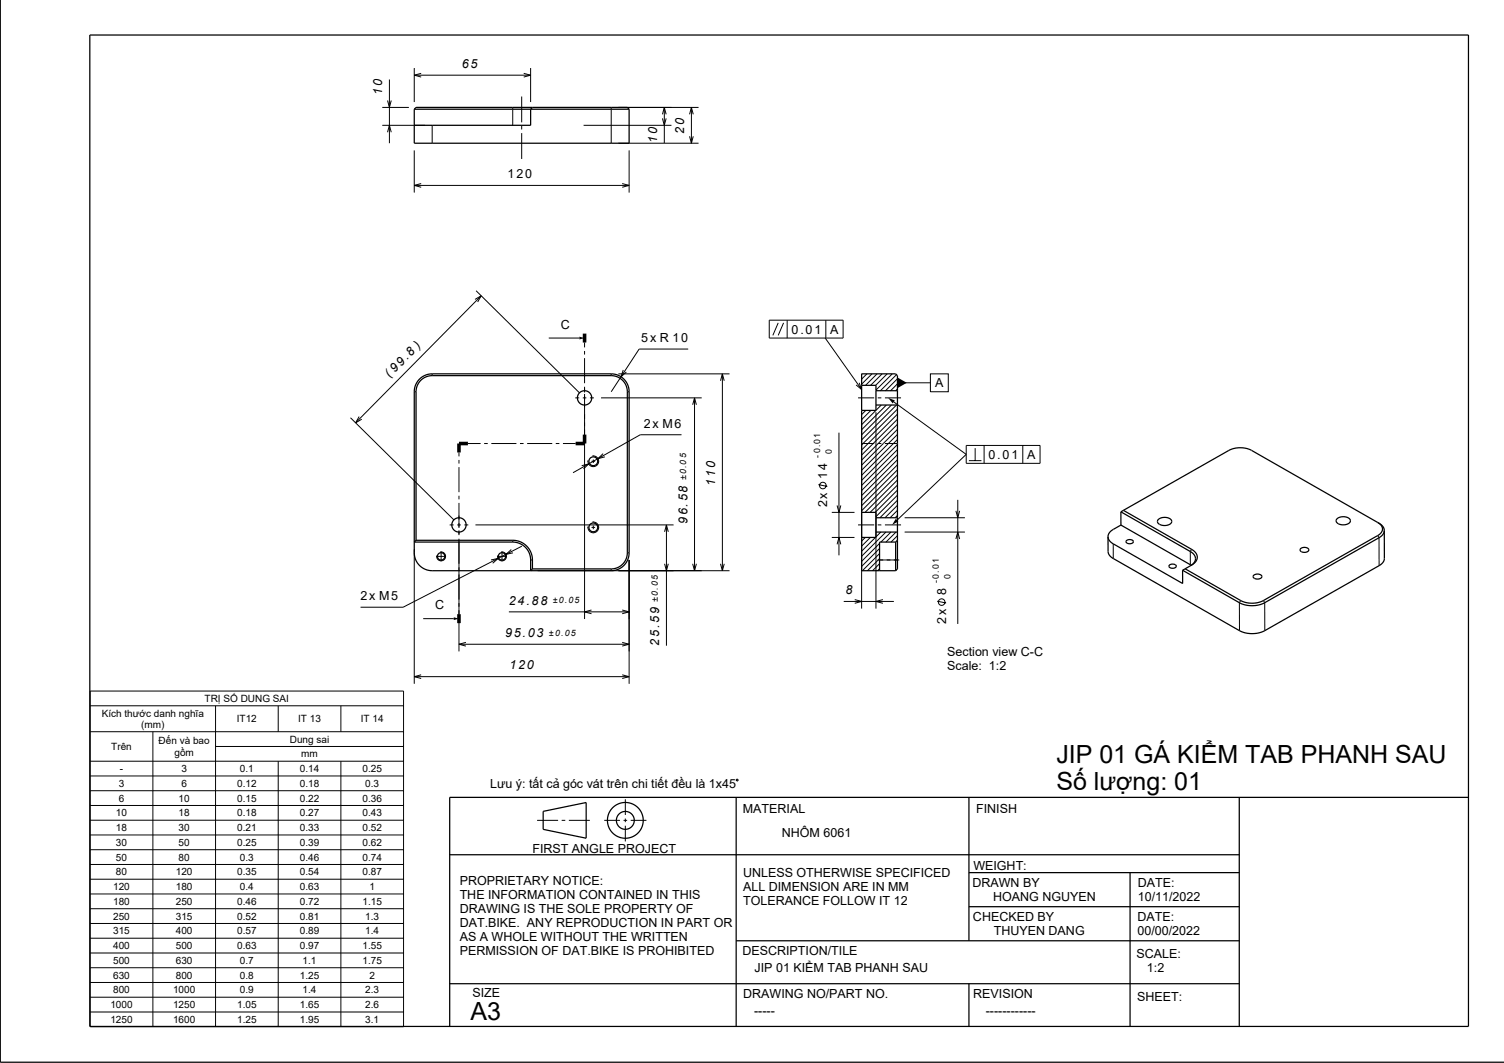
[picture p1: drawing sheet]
<svg xmlns="http://www.w3.org/2000/svg" width="420mm" height="297mm" viewBox="0 0 420 297" stroke-linecap="round" stroke-linejoin="round" font-family="sans-serif">
<g fill="none" stroke="#000" stroke-width=".28">
<path d="M115.7 19v9.5M148.2 19v9.5M106.7 30h7.5M106.7 35h12M108.2 36.9l.5-1.9 .6 1.9M108.2 28.1l.5 1.9 .6-1.9M108.7 22.2v17.8M115.7 21h32.5M117.6 20.5l-1.9 .5 1.9 .5M120.7 35v5M143.2 30v5M145.7 27v7.2"/>
<path d="M145.7 35.2v1M145.7 37.2v7.2M146.3 20.5l1.9 .5-1.9 .5M163 35h24.5M170.7 30v10M172.7 30h22.4M185 31.9l.5-1.9 .5 1.9M185 33.1l.5 1.9 .5-1.9M185.5 30v10M192.6 38.1l.5 1.9 .5-1.9M192.6 31.9l.5-1.9 .5 1.9M193.1 30v10"/>
<path d="M115.7 42v11.8M115.7 51.8h60M117.6 51.3l-1.9 .5 1.9 .5M172.7 40h22.4M173.8 51.3l1.9 .5-1.9 .5M175.7 42v11.8M132.7 83.7l1.7-1.1-1 1.8M133 81.2l28.8 28.6M134.4 82.6l-35.1 35.5M153.2 94.5h8.6M163.2 95.7v1.4M163.2 98.1v1"/>
<path d="M192.2 97.5h-13.7l-7.8 12M214.8 89.5h20.6v5h-20.6zM217.3 90.2l-1.5 3.5M218.8 90.2l-1.5 3.5M219.8 89.5v5M230.4 94.5l10.2 14.3M230.6 89.5v5M97.9 116.7l28.8 28.6M100.3 116.4l-1 1.7 1.7-1M115.7 109.5h.5M120.7 104.5v.5M160.6 111.2h1.1"/>
<path d="M162.7 111.2h1M163.2 100.1v7M163.2 108.1v1.6M163.2 110.1v62.9M164.7 111.2h1.1M167.8 111.2h28.2M170.7 104.5v.5M172.7 104.5h31M174 103.4l-.6 1.9 1.5-1.4M175.2 109.5h.5M193.4 113.1l.6-1.9 .5 1.9M194 111.2v48.3"/>
<path d="M201.2 106.4l.5-1.9 .5 1.9M201.7 104.5v55M239.6 111.2h4.5M239.9 107l.7 1.8-1.5-1.2M240.6 116.7v53.3M240.7 104.5h-.1M241.8 114.7l-1.2 1.1M242.1 104.5l-1.5 1.4M243.2 114.7l-2.6 2.5M243.5 104.5l-2.9 2.8M244.6 115.2v54.8M244.7 113.2h-.1"/>
<path d="M244.9 104.5l-3.2 3.2M245.1 111.2h1M246.1 113.2l-5.5 5.5M246.3 104.5l-3.2 3.2M247.1 111.2h4.5M247.5 113.2l-6.9 6.9M247.7 104.5l-3.2 3.2M248.9 113.2l-8.3 8.3M249.2 104.5l-4.6 4.5M249.6 112.3l20.2 14.7-19.3 18.3M250.3 104.7l-4.4 4.5M250.4 113.2l-9.8 9.7"/>
<path d="M250.6 120l-10 10M250.6 118.6l-10 10M250.6 117.1l-10 10M250.6 115.7l-10 10M250.6 114.3l-10 10M250.6 108.7l-.5 .5M250.6 107.2l-1.9 2M250.6 105.8l-3.3 3.4M250.6 107h9.2M259.8 104.5h5v5h-5zM128.2 126.4v1.1M128.2 128.5v1"/>
<path d="M128.2 130.5v7M128.2 138.5v1M130.7 123.9h3.5M135.2 123.9h1M137.2 123.9h7M145.2 123.9h1M147.2 123.9h7M155.2 123.9h1M157.2 123.9h3.5M162.4 130.1l2-.5-1.4 1.4M164.1 128.9h.1M165.2 128.9h1"/>
<path d="M165.4 127.4a1.5 1.5 0 0 1 1.8 1.4 1.5 1.5 0 0 1-1.6 1.6 1.5 1.5 0 0 1-1.4-1.8M165.7 127.3v.1M165.7 128.4v1M165.7 130.4v.1M167.2 128.9h.1M168.4 126.7l-1.4 1.4 1.9-.5M190.3 121.5h-11.5l-18.8 10.6M228.5 135.4l2.5 .5M234.3 120.9v34.3M240.6 123.9h3.5M245.1 123.9h1M247.1 123.9h3.5"/>
<path d="M250.6 122.8l-10 10M250.6 121.4l-10 10M250.6 139.8l-4.9 4.9M250.6 138.4l-6 6M250.6 136.9l-6.2 6.3M250.6 135.5l-7.6 7.7M250.6 134.1l-9 9.1M250.6 132.7l-10 10M250.6 131.3l-10 10M250.6 129.9l-10 10M250.6 128.5l-10 10M250.6 127l-10 10"/>
<path d="M250.6 125.6l-10 10M250.6 124.2l-10 10M267.5 139.7v34.6M269.8 124.5h20.6v5h-20.6zM270.6 128.7h3.5M272.3 125.2v3.5M274.8 124.5v5M285.6 124.5v5M115.7 153.5v37.6M121.8 155.5h2.7M123 154.2a1.25 1.25 0 0 1 1.4 1.2 1.25 1.25 0 0 1-1.3 1.3 1.25 1.25 0 0 1-1.1-1.5M123.2 154.1v2.7"/>
<path d="M125.6 146.7h1.1M127.7 146.7h1M128.2 140.5v7M128.2 148.2v1.3M128.2 150.5v31.5M129.7 146.7h1.1M132.8 146.7h55.3M137.1 156.4l2-.4-1.5 1.4M138.8 155.5h2.7M140 154.2a1.25 1.25 0 0 1 1.4 1.2 1.25 1.25 0 0 1-1.3 1.3 1.25 1.25 0 0 1-1.1-1.5M140.2 154.1v2.7M142.8 153.5l-1.5 1.4 2-.4"/>
<path d="M143.2 151v.5M145.7 152.6l-33.1 17.1h-11.9M148.2 156.5h.5M150.2 159.5h53.5M164.1 147.4h.1M165.2 147.4h1M165.4 145.9a1.5 1.5 0 0 1 1.8 1.4 1.5 1.5 0 0 1-1.6 1.6 1.5 1.5 0 0 1-1.4-1.8M165.7 145.8v.1M165.7 146.9v1M165.7 148.9v.1M167.2 147.4h.1M170.7 159v.5"/>
<path d="M175.2 154.5h.5M175.7 156.5v34.6M185.6 157.5l.5 2 .5-2M185.6 148.6l.5-1.9 .5 1.9M186.1 146.7v33.7M193.4 157.5l.6 2 .5-2M201.2 157.5l.5 2 .5-2M232.3 150.2h6.3M232.3 143.2h6.3M233.8 141.2l.5 2 .5-2M233.8 152.1l.5-1.9 .5 1.9M239.6 146.7h4.5"/>
<path d="M241.6 150.2l-1 1M243.1 150.2l-2.5 2.4M244.5 150.2l-3.9 3.8M245.1 146.7h1M245.1 156.5h6M245.6 158.9l-.5 .6M245.6 157.5l-1.9 2M245.6 156.1l-3.4 3.4M245.6 154.7l-4.8 4.8M245.6 153.3l-5 5M245.6 151.8l-5 5M246 148.7l-1.4 1.3"/>
<path d="M247.1 146.7h4.5M247.4 148.7l-6.8 6.7M248.8 148.7l-2.8 2.8M250.2 148.7l-2.8 2.8M250.6 144l-.6 .7M250.6 142.6l-2 2.1M250.6 141.2l-3.5 3.5M250.6 149.7l-1.8 1.8M252.6 148.7h16.9M252.6 144.7h16.9M266.9 142.7l.6 2 .5-2M266.9 150.6l.6-1.9 .5 1.9"/>
<path d="M310.9 151.9v4.2M332.8 153.5l-.4 .6v3.7M384.7 149.6l.4 .6v7.8M118.2 172.9h8.5M130.1 179.5l-1.9 .5 1.9 .5M142.1 171h33.6M165.2 170.4l-2 .6 2 .5M173.8 179.5l1.9 .5-1.9 .5M173.8 170.4l1.9 .6-1.9 .5M235.6 168h14M238.7 167.5l1.9 .5-1.9 .6M246.6 167.5l-2 .5 2 .6"/>
<path d="M261.7 168l2.5 .5M346.5 167.8l-.4 .6v7.8M352.8 167.8l.4 .6v7.8M25.2 193.1h87.5v93.8h-87.5zM25.2 197.2h87.5M60.2 197.2v89.7M77.7 197.2v7.2M95.2 197.2v7.2M115.7 189.1h60M117.6 188.5l-1.9 .6 1.9 .5M128.2 180h47.5M173.8 188.5l1.9 .6-1.9 .5"/>
<path d="M25.2 204.4h87.5M25.2 212.7h87.5M25.2 216.8h87.5M42.7 204.4v82.5M60.2 208.6h52.5M77.7 212.7v74.2M95.2 212.7v74.2M205.8 217.7l.3 .2-.2 .3-.3-.2zM25.2 229.2h87.5M25.2 220.9h87.5M25.2 225h87.5M25.2 233.3h87.5"/>
<path d="M25.2 237.4h87.5M150 229.2h5.9M156.9 229.2h1M158.9 229.2h5.8M168.7 229.2h4.4M174.1 229.2h1M174.6 223.3v4.4M174.6 228.7v1M174.6 230.7v4.4M176.1 229.2h4.4M25.2 241.5h87.5M25.2 245.7h87.5"/>
<path d="M25.2 249.8h87.5M25.2 253.9h87.5M25.2 258h87.5M25.2 262.1h87.5M25.2 266.3h87.5M25.2 270.4h87.5M25.2 274.5h87.5M25.2 278.6h87.5M25.2 282.7h87.5"/>
<circle cx="229.8" cy="135.7" r=".92"/>
<circle cx="263" cy="168.2" r=".91"/>
</g>
<g fill="none" stroke="#000" stroke-width=".35">
<path d="M.1 0v296.8h419.9M25.1 9.8h385v277h-385zM115.7 30.5v9.5h60v-9.5M115.7 30.5h60M115.7 30.5l.5-.5h59l.5 .5M148.7 30l-.5 .5v4.5h-32.5M117.1 106a5 5 0 0 1 3.6-1.5h50a5 5 0 0 1 5 5v45a5 5 0 0 1-5 5h-50a5 5 0 0 1-5-5v-45a5 5 0 0 1 1.4-3.5zM240.6 104.5h9.5l.5 .5v54l-.5 .5h-9.5zM240.6 107.7h4v7h-4M244.6 113.2h6M244.6 109.2h6M116.2 151v-41.5a4.5 4.5 0 0 1 4.5-4.5h50a4.5 4.5 0 0 1 4.5 4.5v45a4.5 4.5 0 0 1-4.5 4.5h-22"/>
<path d="M116.2 151l-.5 .5h27.5a5 5 0 0 1 5 5v3l.5-.5M116.2 151h27a5.5 5.5 0 0 1 5.5 5.5v2.5M240.6 143.2h4v7h-4M244.6 148.7h6M244.6 144.7h6M250.1 151.5h-4.5v8M250.1 151.5v8M250.6 151l-.5 .5M309.4 149.9a2.46 2.46 0 0 0 1.5 2l19.4 11.1-.1-3.7M313 143l19.4 11.1a2.08 2.08 0 0 1 1.4 1.9 2.08 2.08 0 0 1-1.2 2M313 143v3.7M313 146.7l19.7 11.2"/>
<path d="M313 146.7l-2.1 1.2a2.47 2.47 0 0 0-1.5 2M313.7 142.6l29.5-16.8a7.1 7.1 0 0 1 6.3 0l35.3 20.2M313.7 142.6l19.1 10.9a2.33 2.33 0 0 1 1.6 2.2 2.33 2.33 0 0 1-1.7 2.2l-1.7 1M313.7 142.6l-.7 .4M314.6 151.1a1.16 1.16 0 0 1 1.9 .3 1.12 1.12 0 0 1-1.1 .6 1.12 1.12 0 0 1-.9-.8zM323.5 145.1a2.59 2.59 0 0 1 3.7 .4 1.95 1.95 0 0 1-2.8 1.2l-1-.6-.2-.4zM326.5 157.9a1.1 1.1 0 0 1 1.1-.4 1.1 1.1 0 0 1 .9 .8 1.18 1.18 0 0 1-2.1-.2zM331 158.9l-.8 .4M363.2 153.3a1.42 1.42 0 0 1 2.3 .4 1.42 1.42 0 0 1-2.5-.1zM373.4 144.9a2.6 2.6 0 0 1 3.7 .5 2.09 2.09 0 0 1-3 1.1l-.9-.7-.1-.5zM384.8 146a1.9 1.9 0 0 1 1.3 1.8 1.9 1.9 0 0 1-1.4 1.8l-31.9 18.2a7.1 7.1 0 0 1-6.3 0l-15.5-8.9M384.8 146a2.72 2.72 0 0 1 1.8 2.2"/>
<path d="M386.6 148.2v7.8a2.47 2.47 0 0 1-1.5 2l-31.9 18.2a7.9 7.9 0 0 1-7.1 0l-35.2-20.1a2.47 2.47 0 0 1-1.5-2v-4.2M386.6 148.2a2.47 2.47 0 0 1-1.5 2l-31.9 18.2a7.9 7.9 0 0 1-7.1 0l-15.9-9.1M350.1 160.8a1.42 1.42 0 0 1 2.3 .4 1.42 1.42 0 0 1-2.5-.2zM125.6 238.8h220.5M151.7 226.7l12-2.5v10l-12-2.5zM205.6 222.8v64M270.6 222.8v40.1M346.1 222.8v64M410.1 222.8h-284.5v64M270.6 243.8h75.5M270.6 253.3h75.5M315.6 243.8v43"/>
<path d="M125.6 274.8h220.5M205.6 262.9h140.5M270.6 274.8v12"/>
<circle cx="163.2" cy="111.2" r="2"/>
<circle cx="165.7" cy="128.9" r="1.23"/>
<circle cx="123.2" cy="155.5" r="1.03"/>
<circle cx="128.2" cy="146.7" r="2"/>
<circle cx="140.2" cy="155.5" r="1.03"/>
<circle cx="165.7" cy="147.4" r="1.23"/>
<circle cx="174.6" cy="229.2" r="2.5"/>
<circle cx="174.6" cy="229.2" r="5"/>
</g>
<path d="M163.2 93.2v2.5M130.7 123.9h-2.5v2.5M163.2 121.4v2.5h-2.5M128.2 171.6v2.5" fill="none" stroke="#000" stroke-width="1" stroke-linecap="butt"/>
<g fill="#000">
<path d="M161.8 94.1l1.4 .4-1.4 .3z" fill-rule="evenodd"/>
<path d="M248 111.2l1.9 .7-.6 .8z" fill-rule="evenodd"/>
<path d="M250.6 105.5l2.6 1.5-2.6 1.5z" fill-rule="evenodd"/>
<path d="M250.2 145l.7 .7-1.8 1z" fill-rule="evenodd"/>
<path d="M126.7 172.5l1.5 .4-1.5 .3z" fill-rule="evenodd"/>
</g>
<g font-size="7">
<text x="295" y="213">JIP 01 GÁ KIỂM TAB PHANH SAU</text>
<text x="295" y="220.9">Số lượng: 01</text>
<text x="131.4" y="284.9">A3</text>
</g>
<g font-size="3.5">
<text x="128.9" y="19">65</text>
<text x="106.7" y="26.6" transform="rotate(-90 106.7 26.6)">10</text>
<text x="183.5" y="40" transform="rotate(-90 183.5 40)">10</text>
<text x="191.1" y="37.4" transform="rotate(-90 191.1 37.4)">20</text>
<text x="141.8" y="49.8">120</text>
<text x="156.6" y="91.8">C</text>
<text x="179.1" y="95.5">5x R 10</text>
<text x="221.1" y="93.2">0.01</text>
<text x="231.9" y="93.2">A</text>
<text x="108.8" y="105.7" transform="rotate(-45 108.8 105.7)">( 99.8 )</text>
<text x="261.2" y="108.2">A</text>
<text x="179.8" y="119.5">2x M6</text>
<text x="276.1" y="128.2">0.01</text>
<text x="286.9" y="128.2">A</text>
<text x="199.7" y="135.8" transform="rotate(-90 199.7 135.8)">110</text>
<text x="231" y="133.7" transform="rotate(-90 231 133.7)">14</text>
<text x="231" y="141.8" transform="rotate(-90 231 141.8)">2x</text>
<text x="192" y="146.5" transform="rotate(-90 192 146.5)">96.58</text>
<text x="100.7" y="167.7">2x M5</text>
<text x="236.1" y="166">8</text>
<text x="264.2" y="166.3" transform="rotate(-90 264.2 166.3)">8</text>
<text x="121.5" y="170.2">C</text>
<text x="142.1" y="169">24.88</text>
<text x="141.1" y="178">95.03</text>
<text x="264.2" y="174.3" transform="rotate(-90 264.2 174.3)">2x</text>
<text x="184.1" y="180.4" transform="rotate(-90 184.1 180.4)">25.59</text>
<text x="264.5" y="183.4">Section view C-C</text>
<text x="142.2" y="187.1">120</text>
<text x="264.5" y="187.3">Scale: 1:2</text>
<text x="136.9" y="220.2">Lưu ý: tất cả góc vát trên chi tiết đều là 1x45</text>
<text x="207.5" y="227.2">MATERIAL</text>
<text x="272.6" y="227.1">FINISH</text>
<text x="218.3" y="233.7">NHÔM 6061</text>
<text x="148.7" y="238.2">FIRST ANGLE PROJECT</text>
<text x="207.5" y="245.1">UNLESS OTHERWISE SPECIFICED</text>
<text x="271.8" y="243">WEIGHT:</text>
<text x="128.4" y="247.3">PROPRIETARY NOTICE:</text>
<text x="128.4" y="251.2">THE INFORMATION CONTAINED IN THIS</text>
<text x="207.5" y="249">ALL DIMENSION ARE IN MM</text>
<text x="271.6" y="247.8">DRAWN BY</text>
<text x="277.4" y="251.7">HOANG NGUYEN</text>
<text x="317.8" y="247.7">DATE:</text>
<text x="317.8" y="251.7">10/11/2022</text>
<text x="128.4" y="255.1">DRAWING IS THE SOLE PROPERTY OF</text>
<text x="207.5" y="252.9">TOLERANCE FOLLOW IT 12</text>
<text x="271.7" y="257.4">CHECKED BY</text>
<text x="317.7" y="257.3">DATE:</text>
<text x="128.4" y="259">DAT.BIKE. ANY REPRODUCTION IN PART OR</text>
<text x="128.4" y="262.9">AS A WHOLE WITHOUT THE WRITTEN</text>
<text x="277.5" y="261.3">THUYEN DANG</text>
<text x="317.7" y="261.2">00/00/2022</text>
<text x="128.4" y="266.8">PERMISSION OF DAT.BIKE IS PROHIBITED</text>
<text x="207.3" y="266.7">DESCRIPTION/TILE</text>
<text x="317.4" y="267.6">SCALE:</text>
<text x="210.7" y="271.5">JIP 01 KIỂM TAB PHANH SAU</text>
<text x="320.3" y="271.5">1:2</text>
<text x="132" y="278.6">SIZE</text>
<text x="207.6" y="278.9">DRAWING NO/PART NO.</text>
<text x="271.8" y="278.9">REVISION</text>
<text x="317.6" y="279.5">SHEET:</text>
<text x="210.6" y="283.6">-----</text>
<text x="275.3" y="283.6">------------</text>
</g>
<g font-size="2.8">
<text x="57.1" y="196.1">TRỊ SỐ DUNG SAI</text>
<text x="28.4" y="200.2">Kích thước danh nghĩa</text>
<text x="39.4" y="203.3">(mm)</text>
<text x="66.1" y="201.8">IT12</text>
<text x="83.3" y="201.8">IT 13</text>
<text x="100.8" y="201.8">IT 14</text>
<text x="31.1" y="209.5">Trên</text>
<text x="44.3" y="208">Đến và bao</text>
<text x="80.9" y="207.5">Dung sai</text>
<text x="33.5" y="215.7">-</text>
<text x="48.7" y="211.1">gồm</text>
<text x="50.7" y="215.7">3</text>
<text x="67" y="215.7">0.1</text>
<text x="83.7" y="215.7">0.14</text>
<text x="84.1" y="211.6">mm</text>
<text x="101.2" y="215.7">0.25</text>
<text x="33.2" y="219.8">3</text>
<text x="50.7" y="219.8">6</text>
<text x="66.2" y="219.8">0.12</text>
<text x="83.7" y="219.8">0.18</text>
<text x="102" y="219.8">0.3</text>
<text x="33.2" y="224">6</text>
<text x="49.9" y="224">10</text>
<text x="66.2" y="224">0.15</text>
<text x="83.7" y="224">0.22</text>
<text x="101.2" y="224">0.36</text>
<text x="32.4" y="228.1">10</text>
<text x="32.4" y="232.2">18</text>
<text x="49.9" y="228.1">18</text>
<text x="49.9" y="232.2">30</text>
<text x="66.2" y="228.1">0.18</text>
<text x="66.2" y="232.2">0.21</text>
<text x="83.7" y="228.1">0.27</text>
<text x="83.7" y="232.2">0.33</text>
<text x="101.2" y="228.1">0.43</text>
<text x="101.2" y="232.2">0.52</text>
<text x="32.4" y="236.3">30</text>
<text x="49.9" y="236.3">50</text>
<text x="66.2" y="236.3">0.25</text>
<text x="83.7" y="236.3">0.39</text>
<text x="101.2" y="236.3">0.62</text>
<text x="32.4" y="240.4">50</text>
<text x="32.4" y="244.6">80</text>
<text x="49.1" y="244.6">120</text>
<text x="49.9" y="240.4">80</text>
<text x="66.2" y="244.6">0.35</text>
<text x="67" y="240.4">0.3</text>
<text x="83.7" y="240.4">0.46</text>
<text x="83.7" y="244.6">0.54</text>
<text x="101.2" y="240.4">0.74</text>
<text x="101.2" y="244.6">0.87</text>
<text x="31.6" y="248.7">120</text>
<text x="49.1" y="248.7">180</text>
<text x="67" y="248.7">0.4</text>
<text x="83.7" y="248.7">0.63</text>
<text x="103.2" y="248.7">1</text>
<text x="31.6" y="252.8">180</text>
<text x="31.6" y="256.9">250</text>
<text x="49.1" y="252.8">250</text>
<text x="49.1" y="256.9">315</text>
<text x="66.2" y="252.8">0.46</text>
<text x="66.2" y="256.9">0.52</text>
<text x="83.7" y="252.8">0.72</text>
<text x="83.7" y="256.9">0.81</text>
<text x="101.2" y="252.8">1.15</text>
<text x="102" y="256.9">1.3</text>
<text x="31.6" y="261">315</text>
<text x="49.1" y="261">400</text>
<text x="66.2" y="261">0.57</text>
<text x="83.7" y="261">0.89</text>
<text x="102" y="261">1.4</text>
<text x="31.6" y="265.2">400</text>
<text x="31.6" y="269.3">500</text>
<text x="49.1" y="265.2">500</text>
<text x="49.1" y="269.3">630</text>
<text x="66.2" y="265.2">0.63</text>
<text x="67" y="269.3">0.7</text>
<text x="83.7" y="265.2">0.97</text>
<text x="84.5" y="269.3">1.1</text>
<text x="101.2" y="265.2">1.55</text>
<text x="101.2" y="269.3">1.75</text>
<text x="31.6" y="273.4">630</text>
<text x="49.1" y="273.4">800</text>
<text x="67" y="273.4">0.8</text>
<text x="83.7" y="273.4">1.25</text>
<text x="103.2" y="273.4">2</text>
<text x="30.8" y="281.7">1000</text>
<text x="31.6" y="277.5">800</text>
<text x="48.3" y="277.5">1000</text>
<text x="48.3" y="281.7">1250</text>
<text x="66.2" y="281.7">1.05</text>
<text x="67" y="277.5">0.9</text>
<text x="83.7" y="281.7">1.65</text>
<text x="84.5" y="277.5">1.4</text>
<text x="102" y="277.5">2.3</text>
<text x="102" y="281.7">2.6</text>
<text x="30.8" y="285.8">1250</text>
<text x="48.3" y="285.8">1600</text>
<text x="66.2" y="285.8">1.25</text>
<text x="83.7" y="285.8">1.95</text>
<text x="102" y="285.8">3.1</text>
</g>
<g font-size="2.4">
<text x="229" y="127.9" transform="rotate(-90 229 127.9)">-0.01</text>
<text x="232.3" y="126.8" transform="rotate(-90 232.3 126.8)">0</text>
<text x="191.6" y="134.2" transform="rotate(-90 191.6 134.2)">±0.05</text>
<text x="265.5" y="161.8" transform="rotate(-90 265.5 161.8)">0</text>
<text x="262.2" y="162.9" transform="rotate(-90 262.2 162.9)">-0.01</text>
<text x="154.3" y="168.6">±0.05</text>
<text x="183.7" y="168.2" transform="rotate(-90 183.7 168.2)">±0.05</text>
<text x="153.3" y="177.6">±0.05</text>
</g>
</svg>
